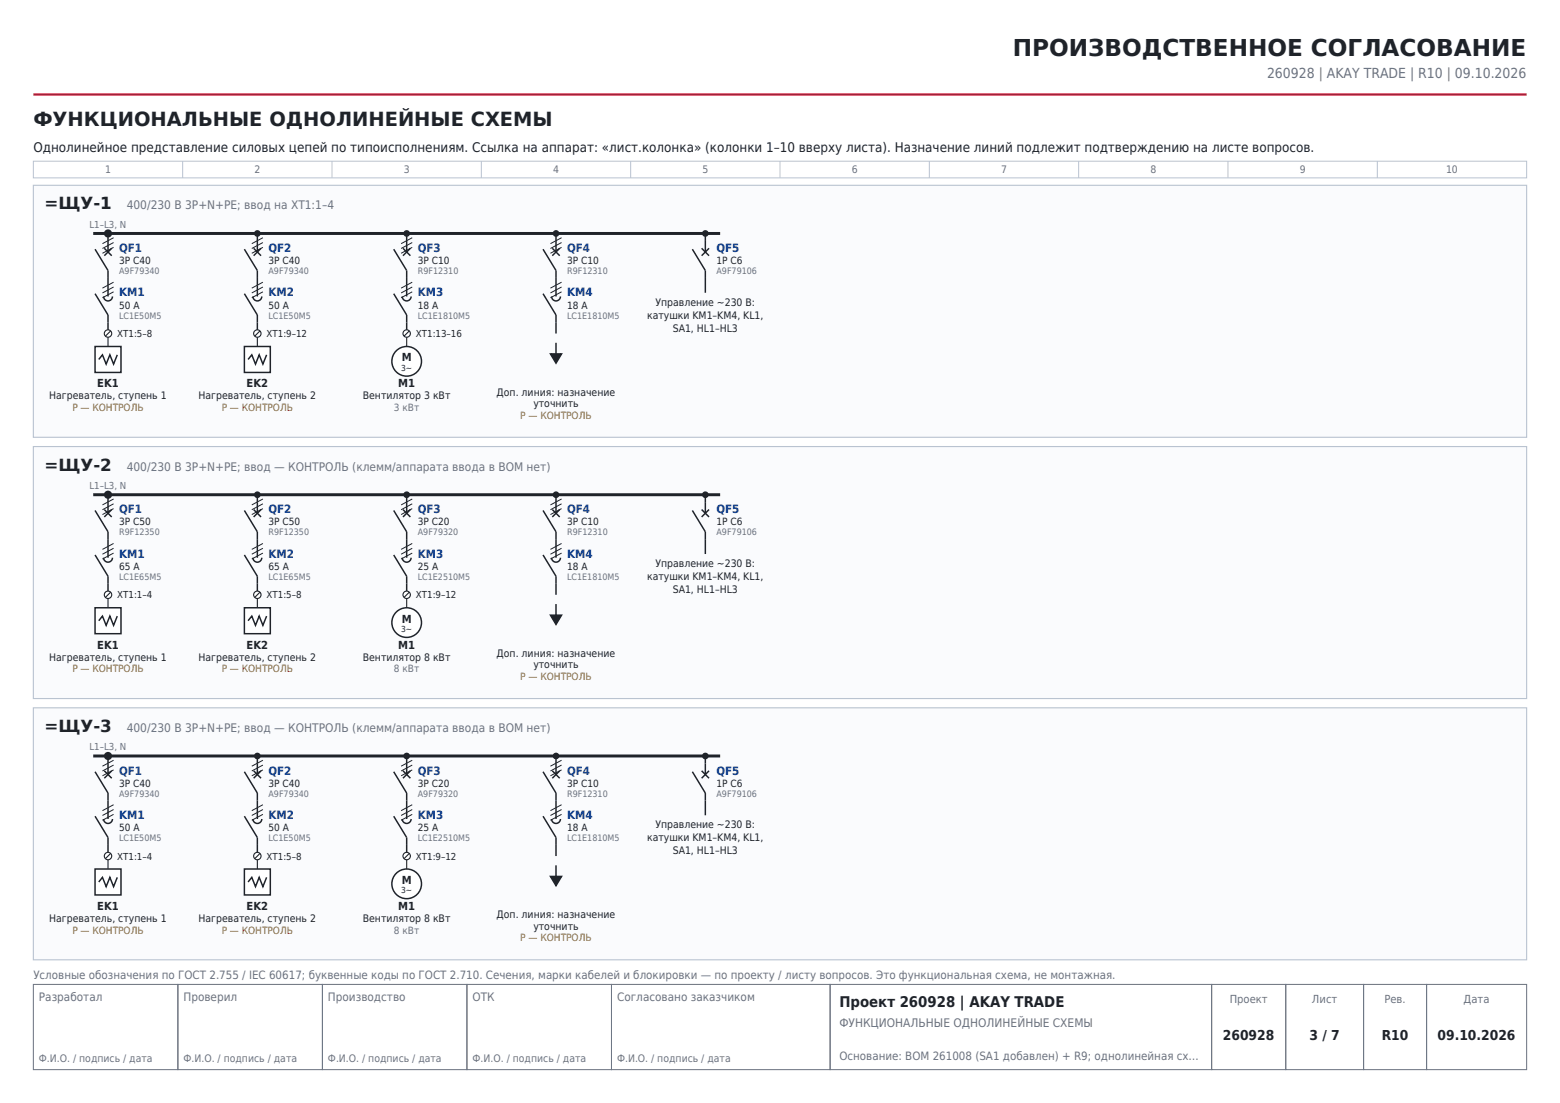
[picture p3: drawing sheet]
<svg xmlns="http://www.w3.org/2000/svg" width="297mm" height="210mm" viewBox="0 0 297 210" stroke-linecap="round" stroke-linejoin="round" font-family="sans-serif">
<path d="M6.3 18h284.4" fill="none" stroke="#c8102e" stroke-width=".42"/>
<path d="M6.3 187.4h27.6v16.2h-27.6zM33.9 187.4h27.5v16.2h-27.5zM61.4 187.4h27.5v16.2h-27.5zM88.9 187.4h27.5v16.2h-27.5zM116.4 187.4h41.6v16.2h-41.6zM158 187.4h72.7v16.2h-72.7zM230.7 187.4h14.1v16.2h-14.1zM244.8 187.4h14.8v16.2h-14.8zM259.6 187.4h12v16.2h-12zM271.6 187.4h19.1v16.2h-19.1z" fill="none" stroke="#6b7280" stroke-width=".19"/>
<path d="M6.3 30.7h284.4v3.2h-284.4zM34.8 30.7v3.2M63.2 30.7v3.2M91.6 30.7v3.2M120.1 30.7v3.2M148.5 30.7v3.2M176.9 30.7v3.2M205.4 30.7v3.2M233.8 30.7v3.2M262.2 30.7v3.2" fill="none" stroke="#b9c3d0" stroke-width=".19"/>
<path d="M6.3 35.3h284.4v48h-284.4z" fill-rule="evenodd" fill="#fafbfd" stroke="#b9c3d0" stroke-width=".21"/>
<path d="M17.7 44.4h119.4" fill="none" stroke="#1f2329" stroke-width=".56"/>
<circle cx="20.6" cy="44.4" r=".49" fill="#1f2329" stroke="#1f2329" stroke-width=".56"/>
<path d="M18.1 47.4l2.5 4.1v4.9M18.1 55.9l2.5 4.1v3.5M19.7 56.4a.85 .85 0 0 0 .9 .9 .85 .85 0 0 0 .8-.9M19.9 47.3l1.4 1.4M20.6 44.4v3.6M21.3 47.3l-1.4 1.4" fill="none" stroke="#1f2329" stroke-width=".28"/>
<path d="M21.6 47.1l-2.1 1.1M21.6 46.2l-2.1 1.1M21.6 45.3l-2.1 1.1M21.6 55.6l-2.1 1.1M21.6 54.6l-2.1 1.2M21.6 53.7l-2.1 1.2" fill="none" stroke="#1f2329" stroke-width=".19"/>
<circle cx="20.6" cy="63.5" r=".71" fill="#fff" stroke="#1f2329" stroke-width=".21"/>
<path d="M20.6 64.2v1.8M21.1 63l-1 1" fill="none" stroke="#1f2329" stroke-width=".21"/>
<path d="M18.1 66h4.9v4.9h-4.9z" fill-rule="evenodd" fill="#fff" stroke="#1f2329" stroke-width=".28"/>
<path d="M46.5 47.4l2.5 4.1v4.9M46.5 55.9l2.5 4.1v3.5M48.1 56.4a.85 .85 0 0 0 .9 .9 .85 .85 0 0 0 .8-.9M48.3 47.3l1.4 1.4M49 44.4v3.6M49.7 47.3l-1.4 1.4M22.3 67.6l-.7 1.7-.7-1.7-.7 1.7-.7-1.7-.7 .8" fill="none" stroke="#1f2329" stroke-width=".28"/>
<circle cx="49" cy="44.4" r=".49" fill="#1f2329" stroke="#1f2329" stroke-width=".28"/>
<path d="M50.1 47.1l-2.2 1.1M50.1 46.2l-2.2 1.1M50.1 45.3l-2.2 1.1M50.1 55.6l-2.2 1.1M50.1 54.6l-2.2 1.2M50.1 53.7l-2.2 1.2" fill="none" stroke="#1f2329" stroke-width=".19"/>
<circle cx="49" cy="63.5" r=".71" fill="#fff" stroke="#1f2329" stroke-width=".21"/>
<path d="M49 64.2v1.8M49.5 63l-1 1" fill="none" stroke="#1f2329" stroke-width=".21"/>
<path d="M46.5 66h5v4.9h-5z" fill-rule="evenodd" fill="#fff" stroke="#1f2329" stroke-width=".28"/>
<path d="M75 47.4l2.4 4.1v4.9M75 55.9l2.4 4.1v3.5M76.6 56.4a.85 .85 0 0 0 .8 .9 .85 .85 0 0 0 .9-.9M76.7 47.3l1.4 1.4M77.4 44.4v3.6M78.1 47.3l-1.4 1.4M50.8 67.6l-.7 1.7-.8-1.7-.7 1.7-.7-1.7-.7 .8" fill="none" stroke="#1f2329" stroke-width=".28"/>
<circle cx="77.4" cy="44.4" r=".49" fill="#1f2329" stroke="#1f2329" stroke-width=".28"/>
<path d="M78.5 47.1l-2.1 1.1M78.5 46.2l-2.1 1.1M78.5 45.3l-2.1 1.1M78.5 55.6l-2.1 1.1M78.5 54.6l-2.1 1.2M78.5 53.7l-2.1 1.2" fill="none" stroke="#1f2329" stroke-width=".19"/>
<circle cx="77.4" cy="63.5" r=".71" fill="#fff" stroke="#1f2329" stroke-width=".21"/>
<path d="M77.4 64.2v1.8M77.9 63l-1 1" fill="none" stroke="#1f2329" stroke-width=".21"/>
<circle cx="77.4" cy="68.8" r="2.82" fill="#fff" stroke="#1f2329" stroke-width=".28"/>
<g fill="#1f2329" stroke="#1f2329" stroke-width=".28">
<path d="M104.8 67.4h2.1l-1 1.7z"/>
<circle cx="105.9" cy="44.4" r=".49"/>
<circle cx="134.3" cy="44.4" r=".49"/>
</g>
<path d="M103.4 47.4l2.5 4.1v4.9M103.4 55.9l2.5 4.1v3.5M105 56.4a.85 .85 0 0 0 .9 .9 .85 .85 0 0 0 .8-.9M105.1 47.3l1.5 1.4M105.9 44.4v3.6M106.6 47.3l-1.5 1.4M131.8 47.4l2.5 4.1v4.2M133.6 47.3l1.4 1.4M134.3 44.4v3.6M135 47.3l-1.4 1.4M105.9 65.3v2.8" fill="none" stroke="#1f2329" stroke-width=".28"/>
<path d="M106.9 47.1l-2.1 1.1M106.9 46.2l-2.1 1.1M106.9 45.3l-2.1 1.1M106.9 55.6l-2.1 1.1M106.9 54.6l-2.1 1.2M106.9 53.7l-2.1 1.2" fill="none" stroke="#1f2329" stroke-width=".19"/>
<path d="M6.3 85h284.4v48h-284.4z" fill-rule="evenodd" fill="#fafbfd" stroke="#b9c3d0" stroke-width=".21"/>
<path d="M17.7 94.2h119.4" fill="none" stroke="#1f2329" stroke-width=".56"/>
<circle cx="20.6" cy="94.2" r=".49" fill="#1f2329" stroke="#1f2329" stroke-width=".56"/>
<path d="M18.1 97.2l2.5 4v5M19.9 97l1.4 1.4M20.6 94.2v3.5M21.3 97l-1.4 1.4M18.1 105.7l2.5 4v3.5M19.7 106.2a.85 .85 0 0 0 .9 .8 .85 .85 0 0 0 .8-.8" fill="none" stroke="#1f2329" stroke-width=".28"/>
<path d="M21.6 96.8l-2.1 1.2M21.6 95.9l-2.1 1.1M21.6 95l-2.1 1.1M21.6 105.3l-2.1 1.1M21.6 104.4l-2.1 1.1M21.6 103.5l-2.1 1.1" fill="none" stroke="#1f2329" stroke-width=".19"/>
<circle cx="20.6" cy="113.2" r=".71" fill="#fff" stroke="#1f2329" stroke-width=".21"/>
<path d="M20.6 113.9v1.8M21.1 112.7l-1 1" fill="none" stroke="#1f2329" stroke-width=".21"/>
<path d="M18.1 115.7h4.9v4.9h-4.9z" fill-rule="evenodd" fill="#fff" stroke="#1f2329" stroke-width=".28"/>
<path d="M46.5 97.2l2.5 4v5M48.3 97l1.4 1.4M49 94.2v3.5M49.7 97l-1.4 1.4M22.3 117.3l-.7 1.8-.7-1.8-.7 1.8-.7-1.8-.7 .9M46.5 105.7l2.5 4v3.5M48.1 106.2a.85 .85 0 0 0 .9 .8 .85 .85 0 0 0 .8-.8" fill="none" stroke="#1f2329" stroke-width=".28"/>
<circle cx="49" cy="94.2" r=".49" fill="#1f2329" stroke="#1f2329" stroke-width=".28"/>
<path d="M50.1 96.8l-2.2 1.2M50.1 95.9l-2.2 1.1M50.1 95l-2.2 1.1M50.1 105.3l-2.2 1.1M50.1 104.4l-2.2 1.1M50.1 103.5l-2.2 1.1" fill="none" stroke="#1f2329" stroke-width=".19"/>
<circle cx="49" cy="113.2" r=".71" fill="#fff" stroke="#1f2329" stroke-width=".21"/>
<path d="M49 113.9v1.8M49.5 112.7l-1 1" fill="none" stroke="#1f2329" stroke-width=".21"/>
<path d="M46.5 115.7h5v4.9h-5z" fill-rule="evenodd" fill="#fff" stroke="#1f2329" stroke-width=".28"/>
<path d="M75 97.2l2.4 4v5M76.7 97l1.4 1.4M77.4 94.2v3.5M78.1 97l-1.4 1.4M50.8 117.3l-.7 1.8-.8-1.8-.7 1.8-.7-1.8-.7 .9M75 105.7l2.4 4v3.5M76.6 106.2a.85 .85 0 0 0 .8 .8 .85 .85 0 0 0 .9-.8" fill="none" stroke="#1f2329" stroke-width=".28"/>
<circle cx="77.4" cy="94.2" r=".49" fill="#1f2329" stroke="#1f2329" stroke-width=".28"/>
<path d="M78.5 96.8l-2.1 1.2M78.5 95.9l-2.1 1.1M78.5 95l-2.1 1.1M78.5 105.3l-2.1 1.1M78.5 104.4l-2.1 1.1M78.5 103.5l-2.1 1.1" fill="none" stroke="#1f2329" stroke-width=".19"/>
<circle cx="77.4" cy="113.2" r=".71" fill="#fff" stroke="#1f2329" stroke-width=".21"/>
<path d="M77.4 113.9v1.8M77.9 112.7l-1 1" fill="none" stroke="#1f2329" stroke-width=".21"/>
<circle cx="77.4" cy="118.5" r="2.82" fill="#fff" stroke="#1f2329" stroke-width=".28"/>
<g fill="#1f2329" stroke="#1f2329" stroke-width=".28">
<path d="M104.8 117.1h2.1l-1 1.8z"/>
<circle cx="105.9" cy="94.2" r=".49"/>
<circle cx="134.3" cy="94.2" r=".49"/>
</g>
<path d="M103.4 97.2l2.5 4v5M105.1 97l1.5 1.4M105.9 94.2v3.5M106.6 97l-1.5 1.4M131.8 97.2l2.5 4v4.3M133.6 97l1.4 1.4M134.3 94.2v3.5M135 97l-1.4 1.4M103.4 105.7l2.5 4v3.5M105 106.2a.85 .85 0 0 0 .9 .8 .85 .85 0 0 0 .8-.8M105.9 115v2.8" fill="none" stroke="#1f2329" stroke-width=".28"/>
<path d="M106.9 96.8l-2.1 1.2M106.9 95.9l-2.1 1.1M106.9 95l-2.1 1.1M106.9 105.3l-2.1 1.1M106.9 104.4l-2.1 1.1M106.9 103.5l-2.1 1.1" fill="none" stroke="#1f2329" stroke-width=".19"/>
<path d="M6.3 134.8h284.4v47.9h-284.4z" fill-rule="evenodd" fill="#fafbfd" stroke="#b9c3d0" stroke-width=".21"/>
<path d="M17.7 143.9h119.4" fill="none" stroke="#1f2329" stroke-width=".56"/>
<circle cx="20.6" cy="143.9" r=".49" fill="#1f2329" stroke="#1f2329" stroke-width=".56"/>
<path d="M18.1 146.9l2.5 4.1v4.9M18.1 155.4l2.5 4.1v3.5M19.7 155.9a.85 .85 0 0 0 .9 .9 .85 .85 0 0 0 .8-.9M19.9 146.8l1.4 1.4M20.6 143.9v3.6M21.3 146.8l-1.4 1.4" fill="none" stroke="#1f2329" stroke-width=".28"/>
<path d="M21.6 146.6l-2.1 1.1M21.6 145.7l-2.1 1.1M21.6 144.7l-2.1 1.2M21.6 155l-2.1 1.2M21.6 154.1l-2.1 1.2M21.6 153.2l-2.1 1.1" fill="none" stroke="#1f2329" stroke-width=".19"/>
<circle cx="20.6" cy="163" r=".71" fill="#fff" stroke="#1f2329" stroke-width=".21"/>
<path d="M20.6 163.7v1.8M21.1 162.5l-1 1" fill="none" stroke="#1f2329" stroke-width=".21"/>
<path d="M18.1 165.5h4.9v4.9h-4.9z" fill-rule="evenodd" fill="#fff" stroke="#1f2329" stroke-width=".28"/>
<path d="M46.5 146.9l2.5 4.1v4.9M46.5 155.4l2.5 4.1v3.5M48.1 155.9a.85 .85 0 0 0 .9 .9 .85 .85 0 0 0 .8-.9M48.3 146.8l1.4 1.4M49 143.9v3.6M49.7 146.8l-1.4 1.4M22.3 167l-.7 1.8-.7-1.8-.7 1.8-.7-1.8-.7 .9" fill="none" stroke="#1f2329" stroke-width=".28"/>
<circle cx="49" cy="143.9" r=".49" fill="#1f2329" stroke="#1f2329" stroke-width=".28"/>
<path d="M50.1 146.6l-2.2 1.1M50.1 145.7l-2.2 1.1M50.1 144.7l-2.2 1.2M50.1 155l-2.2 1.2M50.1 154.1l-2.2 1.2M50.1 153.2l-2.2 1.1" fill="none" stroke="#1f2329" stroke-width=".19"/>
<circle cx="49" cy="163" r=".71" fill="#fff" stroke="#1f2329" stroke-width=".21"/>
<path d="M49 163.7v1.8M49.5 162.5l-1 1" fill="none" stroke="#1f2329" stroke-width=".21"/>
<path d="M46.5 165.5h5v4.9h-5z" fill-rule="evenodd" fill="#fff" stroke="#1f2329" stroke-width=".28"/>
<path d="M75 146.9l2.4 4.1v4.9M75 155.4l2.4 4.1v3.5M76.6 155.9a.85 .85 0 0 0 .8 .9 .85 .85 0 0 0 .9-.9M76.7 146.8l1.4 1.4M77.4 143.9v3.6M78.1 146.8l-1.4 1.4M50.8 167l-.7 1.8-.8-1.8-.7 1.8-.7-1.8-.7 .9" fill="none" stroke="#1f2329" stroke-width=".28"/>
<circle cx="77.4" cy="143.9" r=".49" fill="#1f2329" stroke="#1f2329" stroke-width=".28"/>
<path d="M78.5 146.6l-2.1 1.1M78.5 145.7l-2.1 1.1M78.5 144.7l-2.1 1.2M78.5 155l-2.1 1.2M78.5 154.1l-2.1 1.2M78.5 153.2l-2.1 1.1" fill="none" stroke="#1f2329" stroke-width=".19"/>
<circle cx="77.4" cy="163" r=".71" fill="#fff" stroke="#1f2329" stroke-width=".21"/>
<path d="M77.4 163.7v1.8M77.9 162.5l-1 1" fill="none" stroke="#1f2329" stroke-width=".21"/>
<circle cx="77.4" cy="168.3" r="2.82" fill="#fff" stroke="#1f2329" stroke-width=".28"/>
<g fill="#1f2329" stroke="#1f2329" stroke-width=".28">
<path d="M104.8 166.9h2.1l-1 1.7z"/>
<circle cx="105.9" cy="143.9" r=".49"/>
<circle cx="134.3" cy="143.9" r=".49"/>
</g>
<path d="M103.4 146.9l2.5 4.1v4.9M103.4 155.4l2.5 4.1v3.5M105 155.9a.85 .85 0 0 0 .9 .9 .85 .85 0 0 0 .8-.9M105.1 146.8l1.5 1.4M105.9 143.9v3.6M106.6 146.8l-1.5 1.4M131.8 146.9l2.5 4.1v4.2M133.6 146.8l1.4 1.4M134.3 143.9v3.6M135 146.8l-1.4 1.4M105.9 164.7v2.9" fill="none" stroke="#1f2329" stroke-width=".28"/>
<path d="M106.9 146.6l-2.1 1.1M106.9 145.7l-2.1 1.1M106.9 144.7l-2.1 1.2M106.9 155l-2.1 1.2M106.9 154.1l-2.1 1.2M106.9 153.2l-2.1 1.1" fill="none" stroke="#1f2329" stroke-width=".19"/>
<text font-size="4.4" fill="#1f2329" x="192.8" y="10.6">ПРОИЗВОДСТВЕННОЕ СОГЛАСОВАНИЕ</text>
<text font-size="3.7" fill="#1f2329" x="6.3" y="24">ФУНКЦИОНАЛЬНЫЕ ОДНОЛИНЕЙНЫЕ СХЕМЫ</text>
<g font-size="3.2" fill="#1f2329">
<text x="8.5" y="39.9">=ЩУ-1</text>
<text x="8.5" y="89.6">=ЩУ-2</text>
<text x="8.5" y="139.3">=ЩУ-3</text>
</g>
<text font-size="2.8" fill="#1f2329" x="159.8" y="191.7">Проект 260928 | AKAY TRADE</text>
<text font-size="2.6" fill="#6b7280" x="241.2" y="14.8">260928 | AKAY TRADE | R10 | 09.10.2026</text>
<g font-size="2.6" fill="#1f2329">
<text x="232.8" y="198">260928</text>
<text x="249.3" y="198">3 / 7</text>
<text x="263.1" y="198">R10</text>
<text x="273.7" y="198">09.10.2026</text>
</g>
<text font-size="2.5" fill="#1f2329" x="6.3" y="28.9">Однолинейное представление силовых цепей по типоисполнениям. Ссылка на аппарат: «лист.колонка» (колонки 1–10 вверху листа). Назначение линий подлежит подтверждению на листе вопросов.</text>
<g font-size="2.3" fill="#6b7280">
<text x="24.1" y="39.9">400/230 В 3P+N+PE; ввод на XT1:1–4</text>
<text x="24.1" y="89.6">400/230 В 3P+N+PE; ввод — КОНТРОЛЬ (клемм/аппарата ввода в BOM нет)</text>
<text x="24.1" y="139.3">400/230 В 3P+N+PE; ввод — КОНТРОЛЬ (клемм/аппарата ввода в BOM нет)</text>
<text x="159.8" y="195.5">ФУНКЦИОНАЛЬНЫЕ ОДНОЛИНЕЙНЫЕ СХЕМЫ</text>
</g>
<g font-size="2.2" fill="#0b3d91">
<text x="22.7" y="48">QF1</text>
<text x="51.1" y="48">QF2</text>
<text x="79.5" y="48">QF3</text>
<text x="108" y="48">QF4</text>
<text x="136.4" y="48">QF5</text>
<text x="22.7" y="56.4">KM1</text>
<text x="51.1" y="56.4">KM2</text>
<text x="79.5" y="56.4">KM3</text>
<text x="108" y="56.4">KM4</text>
<text x="22.7" y="97.7">QF1</text>
<text x="51.1" y="97.7">QF2</text>
<text x="79.5" y="97.7">QF3</text>
<text x="108" y="97.7">QF4</text>
<text x="136.4" y="97.7">QF5</text>
<text x="22.7" y="106.2">KM1</text>
<text x="51.1" y="106.2">KM2</text>
<text x="79.5" y="106.2">KM3</text>
<text x="108" y="106.2">KM4</text>
<text x="22.7" y="147.5">QF1</text>
<text x="51.1" y="147.5">QF2</text>
<text x="79.5" y="147.5">QF3</text>
<text x="108" y="147.5">QF4</text>
<text x="136.4" y="147.5">QF5</text>
<text x="22.7" y="155.9">KM1</text>
<text x="51.1" y="155.9">KM2</text>
<text x="79.5" y="155.9">KM3</text>
<text x="108" y="155.9">KM4</text>
</g>
<g font-size="2.2" fill="#6b7280">
<text x="6.3" y="186.4">Условные обозначения по ГОСТ 2.755 / IEC 60617; буквенные коды по ГОСТ 2.710. Сечения, марки кабелей и блокировки — по проекту / листу вопросов. Это функциональная схема, не монтажная.</text>
<text x="7.4" y="190.6">Разработал</text>
<text x="34.9" y="190.6">Проверил</text>
<text x="62.4" y="190.6">Производство</text>
<text x="90" y="190.6">ОТК</text>
<text x="117.5" y="190.6">Согласовано заказчиком</text>
<text x="159.8" y="201.9">Основание: BOM 261008 (SA1 добавлен) + R9; однолинейная сх…</text>
</g>
<g font-size="2.1" fill="#1f2329">
<text x="76.5" y="68.8">M</text>
<text x="18.5" y="73.7">EK1</text>
<text x="46.9" y="73.7">EK2</text>
<text x="75.8" y="73.7">M1</text>
<text x="76.5" y="118.5">M</text>
<text x="18.5" y="123.5">EK1</text>
<text x="46.9" y="123.5">EK2</text>
<text x="75.8" y="123.5">M1</text>
<text x="18.5" y="173.2">EK1</text>
<text x="46.9" y="173.2">EK2</text>
<text x="75.8" y="173.2">M1</text>
<text x="76.5" y="168.3">M</text>
</g>
<g font-size="2.1" fill="#6b7280">
<text x="234.1" y="190.9">Проект</text>
<text x="249.8" y="190.9">Лист</text>
<text x="263.6" y="190.9">Рев.</text>
<text x="278.7" y="190.9">Дата</text>
</g>
<g font-size="2" fill="#6b7280">
<text x="20" y="33">1</text>
<text x="48.4" y="33">2</text>
<text x="76.9" y="33">3</text>
<text x="105.3" y="33">4</text>
<text x="133.7" y="33">5</text>
<text x="162.1" y="33">6</text>
<text x="190.6" y="33">7</text>
<text x="219" y="33">8</text>
<text x="247.4" y="33">9</text>
<text x="275.3" y="33">10</text>
<text x="7.4" y="202.2">Ф.И.О. / подпись / дата</text>
<text x="34.9" y="202.2">Ф.И.О. / подпись / дата</text>
<text x="62.4" y="202.2">Ф.И.О. / подпись / дата</text>
<text x="90" y="202.2">Ф.И.О. / подпись / дата</text>
<text x="117.5" y="202.2">Ф.И.О. / подпись / дата</text>
</g>
<g font-size="2" fill="#1f2329">
<text x="124.8" y="58.2">Управление ~230 В:</text>
<text x="123.2" y="60.7">катушки KM1–KM4, KL1,</text>
<text x="128.1" y="63.1">SA1, HL1–HL3</text>
<text x="9.4" y="76">Нагреватель, ступень 1</text>
<text x="37.8" y="76">Нагреватель, ступень 2</text>
<text x="69.1" y="76">Вентилятор 3 кВт</text>
<text x="94.5" y="75.3">Доп. линия: назначение</text>
<text x="101.5" y="77.5">уточнить</text>
<text x="124.8" y="107.9">Управление ~230 В:</text>
<text x="123.2" y="110.4">катушки KM1–KM4, KL1,</text>
<text x="128.1" y="112.9">SA1, HL1–HL3</text>
<text x="9.4" y="125.8">Нагреватель, ступень 1</text>
<text x="37.8" y="125.8">Нагреватель, ступень 2</text>
<text x="69.1" y="125.8">Вентилятор 8 кВт</text>
<text x="94.5" y="125.1">Доп. линия: назначение</text>
<text x="101.5" y="127.2">уточнить</text>
<text x="123.2" y="160.2">катушки KM1–KM4, KL1,</text>
<text x="124.8" y="157.7">Управление ~230 В:</text>
<text x="128.1" y="162.6">SA1, HL1–HL3</text>
<text x="9.4" y="175.5">Нагреватель, ступень 1</text>
<text x="37.8" y="175.5">Нагреватель, ступень 2</text>
<text x="69.1" y="175.5">Вентилятор 8 кВт</text>
<text x="94.5" y="174.8">Доп. линия: назначение</text>
<text x="101.5" y="177">уточнить</text>
</g>
<g font-size="1.9" fill="#1f2329">
<text x="22.7" y="50.3">3P C40</text>
<text x="51.1" y="50.3">3P C40</text>
<text x="79.5" y="50.3">3P C10</text>
<text x="108" y="50.3">3P C10</text>
<text x="136.4" y="50.3">1P C6</text>
<text x="22.7" y="58.7">50 А</text>
<text x="51.1" y="58.7">50 А</text>
<text x="79.5" y="58.7">18 А</text>
<text x="108" y="58.7">18 А</text>
<text x="22.7" y="100">3P C50</text>
<text x="51.1" y="100">3P C50</text>
<text x="79.5" y="100">3P C20</text>
<text x="108" y="100">3P C10</text>
<text x="136.4" y="100">1P C6</text>
<text x="22.7" y="108.5">65 А</text>
<text x="51.1" y="108.5">65 А</text>
<text x="79.5" y="108.5">25 А</text>
<text x="108" y="108.5">18 А</text>
<text x="22.7" y="149.8">3P C40</text>
<text x="51.1" y="149.8">3P C40</text>
<text x="79.5" y="149.8">3P C20</text>
<text x="108" y="149.8">3P C10</text>
<text x="136.4" y="149.8">1P C6</text>
<text x="22.7" y="158.2">50 А</text>
<text x="51.1" y="158.2">50 А</text>
<text x="79.5" y="158.2">25 А</text>
<text x="108" y="158.2">18 А</text>
</g>
<g font-size="1.9" fill="#b26b00">
<text x="13.8" y="78.2">P — КОНТРОЛЬ</text>
<text x="42.2" y="78.2">P — КОНТРОЛЬ</text>
<text x="99.1" y="79.7">P — КОНТРОЛЬ</text>
<text x="13.8" y="128">P — КОНТРОЛЬ</text>
<text x="42.2" y="128">P — КОНТРОЛЬ</text>
<text x="99.1" y="129.5">P — КОНТРОЛЬ</text>
<text x="13.8" y="177.7">P — КОНТРОЛЬ</text>
<text x="42.2" y="177.7">P — КОНТРОЛЬ</text>
<text x="99.1" y="179.2">P — КОНТРОЛЬ</text>
</g>
<g font-size="1.9" fill="#6b7280">
<text x="75" y="78.2">3 кВт</text>
<text x="75" y="128">8 кВт</text>
<text x="75" y="177.7">8 кВт</text>
</g>
<g font-size="1.8" fill="#6b7280">
<text x="17" y="43.4">L1–L3, N</text>
<text x="17" y="93.1">L1–L3, N</text>
<text x="17" y="142.9">L1–L3, N</text>
</g>
<g font-size="1.8" fill="#1f2329">
<text x="22.3" y="64.2">XT1:5–8</text>
<text x="50.8" y="64.2">XT1:9–12</text>
<text x="79.2" y="64.2">XT1:13–16</text>
<text x="22.3" y="113.9">XT1:1–4</text>
<text x="50.8" y="113.9">XT1:5–8</text>
<text x="79.2" y="113.9">XT1:9–12</text>
<text x="22.3" y="163.7">XT1:1–4</text>
<text x="50.8" y="163.7">XT1:5–8</text>
<text x="79.2" y="163.7">XT1:9–12</text>
</g>
<g font-size="1.7" fill="#6b7280">
<text x="22.7" y="52.2">A9F79340</text>
<text x="51.1" y="52.2">A9F79340</text>
<text x="79.5" y="52.2">R9F12310</text>
<text x="108" y="52.2">R9F12310</text>
<text x="136.4" y="52.2">A9F79106</text>
<text x="22.7" y="60.7">LC1E50M5</text>
<text x="51.1" y="60.7">LC1E50M5</text>
<text x="79.5" y="60.7">LC1E1810M5</text>
<text x="108" y="60.7">LC1E1810M5</text>
<text x="22.7" y="102">R9F12350</text>
<text x="51.1" y="102">R9F12350</text>
<text x="79.5" y="102">A9F79320</text>
<text x="108" y="102">R9F12310</text>
<text x="136.4" y="102">A9F79106</text>
<text x="22.7" y="110.4">LC1E65M5</text>
<text x="51.1" y="110.4">LC1E65M5</text>
<text x="79.5" y="110.4">LC1E2510M5</text>
<text x="108" y="110.4">LC1E1810M5</text>
<text x="22.7" y="151.7">A9F79340</text>
<text x="51.1" y="151.7">A9F79340</text>
<text x="79.5" y="151.7">A9F79320</text>
<text x="108" y="151.7">R9F12310</text>
<text x="136.4" y="151.7">A9F79106</text>
<text x="22.7" y="160.2">LC1E50M5</text>
<text x="51.1" y="160.2">LC1E50M5</text>
<text x="79.5" y="160.2">LC1E2510M5</text>
<text x="108" y="160.2">LC1E1810M5</text>
</g>
<g font-size="1.6" fill="#1f2329">
<text x="76.4" y="70.6">3~</text>
<text x="76.4" y="120.3">3~</text>
<text x="76.4" y="170">3~</text>
</g>
</svg>
